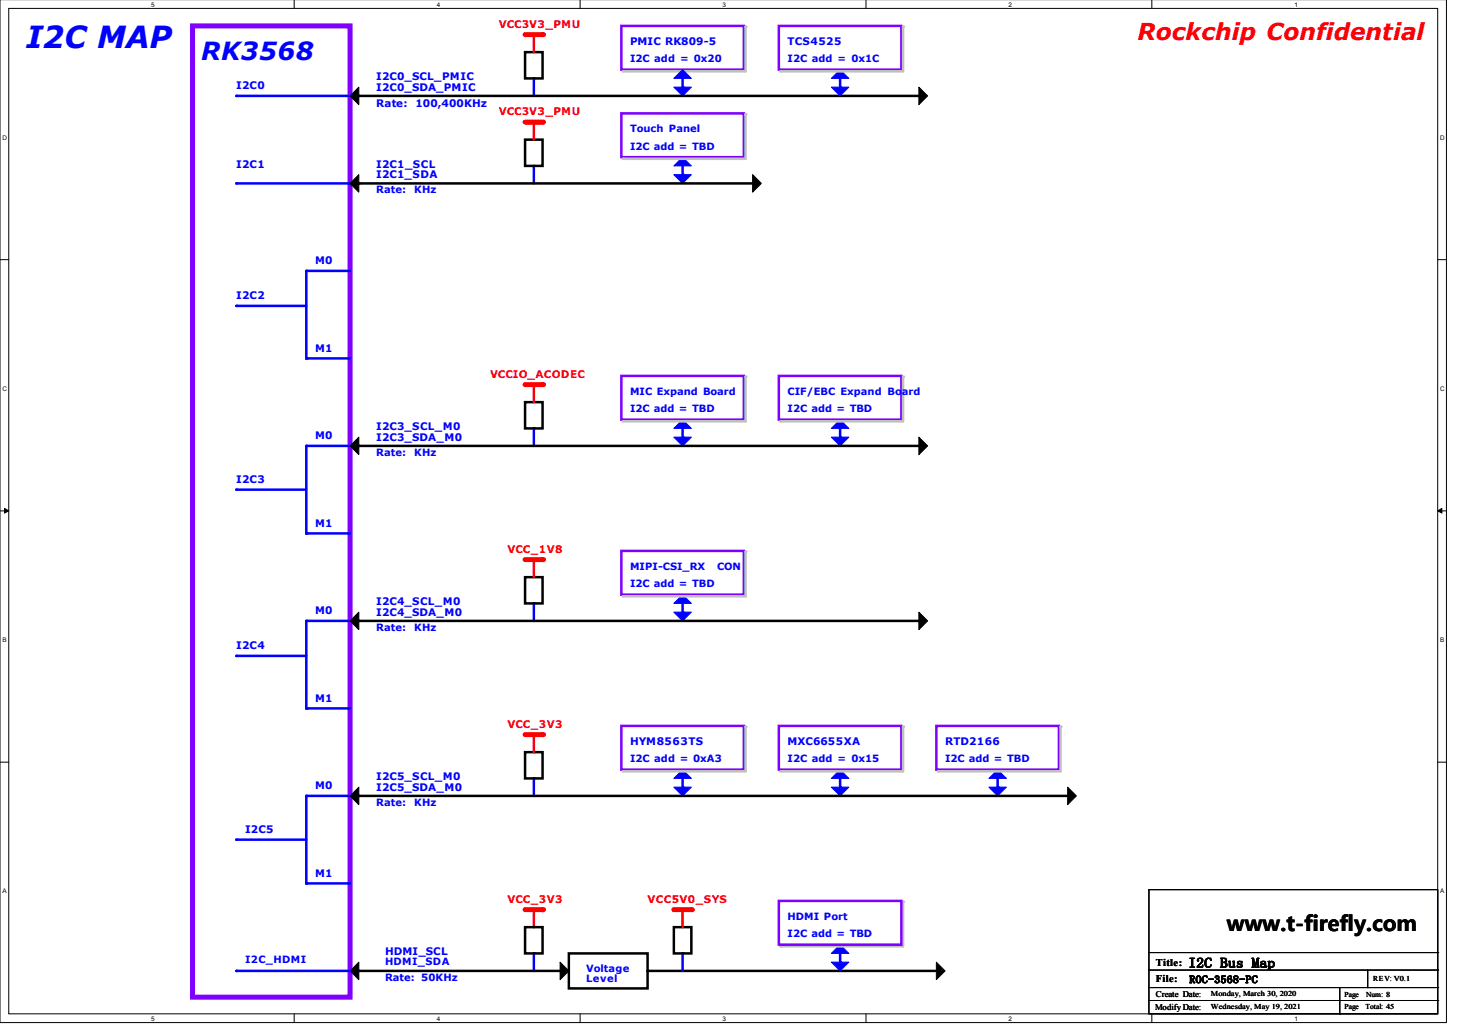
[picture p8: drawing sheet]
<svg xmlns="http://www.w3.org/2000/svg" width="297mm" height="210mm" viewBox="0 0 297 210" stroke-linecap="round" stroke-linejoin="round" font-family="sans-serif">
<path d="M0 -.1v207.9h293.9v-207.9M1.8 1.7h290.3v204.3h-290.3z" fill="none" stroke="#000" stroke-width=".2"/>
<g fill="#fff">
<path d="M30.7 .2h.6v1.3h-.6z"/>
<path d="M30.7 206.3h.6v1.3h-.6z"/>
</g>
<path d="M59.8 -.1v1.8M59.8 206v1.8" fill="none" stroke="#000" stroke-width=".2"/>
<g fill="#fff">
<path d="M88.7 .2h.6v1.3h-.6z"/>
<path d="M88.7 206.3h.6v1.3h-.6z"/>
</g>
<path d="M117.9 -.1v1.8M117.9 206v1.8" fill="none" stroke="#000" stroke-width=".2"/>
<g fill="#fff">
<path d="M146.8 .2h.6v1.3h-.6z"/>
<path d="M146.8 206.3h.6v1.3h-.6z"/>
</g>
<path d="M175.9 -.1v1.8M175.9 206v1.8" fill="none" stroke="#000" stroke-width=".2"/>
<g fill="#fff">
<path d="M204.9 .2h.6v1.3h-.6z"/>
<path d="M204.9 206.3h.6v1.3h-.6z"/>
</g>
<path d="M234 -.1v1.8M234 206v1.8" fill="none" stroke="#000" stroke-width=".2"/>
<g fill="#fff">
<path d="M263 .2h.6v1.3h-.6z"/>
<path d="M263 206.3h.6v1.3h-.6z"/>
<path d="M.5 27.2h.9v1.3h-.9z"/>
<path d="M292.6 27.2h.9v1.3h-.9z"/>
<path d="M.5 78.2h.9v1.4h-.9z"/>
<path d="M292.6 78.2h.9v1.4h-.9z"/>
</g>
<path d="M0 52.8h1.8M292.1 52.8h1.8" fill="none" stroke="#000" stroke-width=".2"/>
<g fill="#fff">
<path d="M.5 129.3h.8v1.4h-.8z"/>
<path d="M292.6 129.3h.8v1.4h-.8z"/>
</g>
<path d="M0 103.8h1.8M292.1 103.8h1.8" fill="none" stroke="#000" stroke-width=".2"/>
<path d="M.9 103.3l.9 .5-.9 .4zM292.1 103.8l.8-.5v.9z" fill="#000" stroke="#000" stroke-width=".2"/>
<g fill="#fff">
<path d="M.5 180.4h.7v1.3h-.7z"/>
<path d="M292.6 180.4h.7v1.3h-.7z"/>
</g>
<path d="M0 154.9h1.8M292.1 154.9h1.8" fill="none" stroke="#000" stroke-width=".2"/>
<path d="M39.1 5.3h32v197.3h-32z" fill="none" stroke="#8000ff" stroke-width="1"/>
<path d="M48 19.5h23.1" fill="none" stroke="#00f" stroke-width=".51"/>
<circle cx="48" cy="19.5" r=".25" fill="#00f"/>
<path d="M48 37.3h23.1" fill="none" stroke="#00f" stroke-width=".51"/>
<circle cx="48" cy="37.3" r=".25" fill="#00f"/>
<path d="M62.2 72.8h8.9" fill="none" stroke="#00f" stroke-width=".51"/>
<circle cx="62.2" cy="72.8" r=".25" fill="#00f"/>
<path d="M62.2 55h8.9" fill="none" stroke="#00f" stroke-width=".51"/>
<circle cx="62.2" cy="55" r=".25" fill="#00f"/>
<path d="M48 62.2h14.2" fill="none" stroke="#00f" stroke-width=".51"/>
<circle cx="48" cy="62.2" r=".25" fill="#00f"/>
<path d="M62.2 55v17.8" fill="none" stroke="#00f" stroke-width=".51"/>
<circle cx="62.2" cy="72.8" r=".25" fill="#00f"/>
<path d="M62.2 161.7h8.9" fill="none" stroke="#00f" stroke-width=".51"/>
<circle cx="62.2" cy="161.7" r=".25" fill="#00f"/>
<path d="M62.2 161.7v17.8" fill="none" stroke="#00f" stroke-width=".51"/>
<circle cx="62.2" cy="179.5" r=".25" fill="#00f"/>
<path d="M48 170.6h14.2" fill="none" stroke="#00f" stroke-width=".51"/>
<circle cx="48" cy="170.6" r=".25" fill="#00f"/>
<path d="M62.2 143.9h8.9" fill="none" stroke="#00f" stroke-width=".51"/>
<circle cx="62.2" cy="143.9" r=".25" fill="#00f"/>
<path d="M62.2 126.2h8.9" fill="none" stroke="#00f" stroke-width=".51"/>
<circle cx="62.2" cy="126.2" r=".25" fill="#00f"/>
<path d="M62.2 126.2v17.7" fill="none" stroke="#00f" stroke-width=".51"/>
<circle cx="62.2" cy="143.9" r=".25" fill="#00f"/>
<path d="M48 133.3h14.2" fill="none" stroke="#00f" stroke-width=".51"/>
<circle cx="48" cy="133.3" r=".25" fill="#00f"/>
<path d="M62.2 108.4h8.9" fill="none" stroke="#00f" stroke-width=".51"/>
<circle cx="62.2" cy="108.4" r=".25" fill="#00f"/>
<path d="M62.2 90.6h8.9" fill="none" stroke="#00f" stroke-width=".51"/>
<circle cx="62.2" cy="90.6" r=".25" fill="#00f"/>
<path d="M62.2 90.6v17.8" fill="none" stroke="#00f" stroke-width=".51"/>
<circle cx="62.2" cy="108.4" r=".25" fill="#00f"/>
<path d="M48 99.5h14.2" fill="none" stroke="#00f" stroke-width=".51"/>
<circle cx="48" cy="99.5" r=".25" fill="#00f"/>
<path d="M126.2 5.3h24.9v8.9h-24.9z" fill="none" stroke="#8000ff" stroke-width=".51"/>
<path d="M151.5 5.4v9.1" fill="none" stroke="#c0c0c0" stroke-width=".51"/>
<circle cx="151.5" cy="5.4" r=".25" fill="#c0c0c0"/>
<path d="M126.6 14.5h24.9" fill="none" stroke="#c0c0c0" stroke-width=".51"/>
<circle cx="126.6" cy="14.5" r=".25" fill="#c0c0c0"/>
<path d="M136.9 15.9l1.8-1.7 1.8 1.7z" fill-rule="evenodd" fill="#00f" stroke="#00f" stroke-width=".2"/>
<path d="M138.7 15.9v1.8" fill="none" stroke="#00f" stroke-width=".51"/>
<circle cx="138.7" cy="17.7" r=".25" fill="#00f"/>
<path d="M136.9 17.7h3.6l-1.8 1.8z" fill-rule="evenodd" fill="#00f" stroke="#00f" stroke-width=".2"/>
<path d="M108.5 15.9v3.6" fill="none" stroke="#00f" stroke-width=".51"/>
<circle cx="108.5" cy="15.9" r=".25" fill="#00f"/>
<path d="M106.7 7h3.5" fill="none" stroke="#f00" stroke-width="1"/>
<circle cx="110.2" cy="7" r=".51" fill="#f00"/>
<path d="M106.7 10.6h3.5v5.3h-3.5z" fill="none" stroke="#000" stroke-width=".51"/>
<path d="M138.7 33.7v1.8" fill="none" stroke="#00f" stroke-width=".51"/>
<circle cx="138.7" cy="35.5" r=".25" fill="#00f"/>
<g fill="#00f" stroke="#00f" stroke-width=".2">
<path d="M136.9 35.5h3.6l-1.8 1.8z" fill-rule="evenodd"/>
<path d="M138.7 31.9l1.8 1.8h-3.6z" fill-rule="evenodd"/>
</g>
<path d="M108.5 33.7v3.6" fill="none" stroke="#00f" stroke-width=".51"/>
<circle cx="108.5" cy="33.7" r=".25" fill="#00f"/>
<path d="M106.7 24.8h3.5" fill="none" stroke="#f00" stroke-width="1"/>
<circle cx="110.2" cy="24.8" r=".51" fill="#f00"/>
<path d="M106.7 28.4h3.5v5.3h-3.5z" fill="none" stroke="#000" stroke-width=".51"/>
<path d="M108.5 87.1v3.5" fill="none" stroke="#00f" stroke-width=".51"/>
<circle cx="108.5" cy="87.1" r=".25" fill="#00f"/>
<path d="M106.7 78.2h3.5" fill="none" stroke="#f00" stroke-width="1"/>
<circle cx="110.2" cy="78.2" r=".51" fill="#f00"/>
<path d="M106.7 81.7h3.5v5.4h-3.5z" fill="none" stroke="#000" stroke-width=".51"/>
<path d="M108.5 122.6v3.6" fill="none" stroke="#00f" stroke-width=".51"/>
<circle cx="108.5" cy="122.6" r=".25" fill="#00f"/>
<path d="M106.7 113.7h3.5" fill="none" stroke="#f00" stroke-width="1"/>
<circle cx="110.2" cy="113.7" r=".51" fill="#f00"/>
<path d="M106.7 117.3h3.5v5.3h-3.5z" fill="none" stroke="#000" stroke-width=".51"/>
<path d="M108.5 158.2v3.5" fill="none" stroke="#00f" stroke-width=".51"/>
<circle cx="108.5" cy="158.2" r=".25" fill="#00f"/>
<path d="M106.7 149.3h3.5" fill="none" stroke="#f00" stroke-width="1"/>
<circle cx="110.2" cy="149.3" r=".51" fill="#f00"/>
<path d="M106.7 152.8h3.5v5.4h-3.5z" fill="none" stroke="#000" stroke-width=".51"/>
<path d="M126.2 23h24.9v8.9h-24.9z" fill="none" stroke="#8000ff" stroke-width=".51"/>
<path d="M151.5 23.2v9.1" fill="none" stroke="#c0c0c0" stroke-width=".51"/>
<circle cx="151.5" cy="23.2" r=".25" fill="#c0c0c0"/>
<path d="M126.6 32.3h24.9" fill="none" stroke="#c0c0c0" stroke-width=".51"/>
<circle cx="126.6" cy="32.3" r=".25" fill="#c0c0c0"/>
<path d="M190.2 195.5l1.8 1.8-1.8 1.8z" fill-rule="evenodd" fill="#000" stroke="#000" stroke-width=".2"/>
<path d="M131.6 197.3h58.6" fill="none" stroke="#000" stroke-width=".51"/>
<circle cx="131.6" cy="197.3" r=".25" fill="#000"/>
<path d="M108.5 193.7v3.6" fill="none" stroke="#00f" stroke-width=".51"/>
<circle cx="108.5" cy="193.7" r=".25" fill="#00f"/>
<path d="M108.5 184.8v3.6" fill="none" stroke="#f00" stroke-width=".51"/>
<circle cx="108.5" cy="184.8" r=".25" fill="#f00"/>
<path d="M106.7 184.8h3.5" fill="none" stroke="#f00" stroke-width="1"/>
<circle cx="110.2" cy="184.8" r=".51" fill="#f00"/>
<path d="M106.7 188.4h3.5v5.3h-3.5z" fill="none" stroke="#000" stroke-width=".51"/>
<path d="M72.9 195.5v3.6l-1.8-1.8z" fill-rule="evenodd" fill="#000" stroke="#000" stroke-width=".2"/>
<path d="M48 197.3h23.1" fill="none" stroke="#00f" stroke-width=".51"/>
<circle cx="48" cy="197.3" r=".25" fill="#00f"/>
<path d="M62.2 179.5h8.9" fill="none" stroke="#00f" stroke-width=".51"/>
<circle cx="62.2" cy="179.5" r=".25" fill="#00f"/>
<g fill="#000" stroke="#000" stroke-width=".2">
<path d="M71.1 19.5l1.8-1.8v3.6z" fill-rule="evenodd"/>
<path d="M72.9 35.5v3.5l-1.8-1.7z" fill-rule="evenodd"/>
</g>
<path d="M72.9 197.3h42.7M115.6 193.7h16v7.1h-16z" fill="none" stroke="#000" stroke-width=".51"/>
<circle cx="72.9" cy="197.3" r=".25" fill="#000"/>
<path d="M138.7 193.7v3.6" fill="none" stroke="#00f" stroke-width=".51"/>
<circle cx="138.7" cy="193.7" r=".25" fill="#00f"/>
<path d="M136.9 184.8h3.6" fill="none" stroke="#f00" stroke-width="1"/>
<circle cx="140.5" cy="184.8" r=".51" fill="#f00"/>
<path d="M136.9 188.4h3.6v5.3h-3.6z" fill="none" stroke="#000" stroke-width=".51"/>
<path d="M138.7 87.1v1.7" fill="none" stroke="#00f" stroke-width=".51"/>
<circle cx="138.7" cy="88.8" r=".25" fill="#00f"/>
<g fill="#00f" stroke="#00f" stroke-width=".2">
<path d="M136.9 88.8h3.6l-1.8 1.8z" fill-rule="evenodd"/>
<path d="M136.9 87.1l1.8-1.8 1.8 1.8z" fill-rule="evenodd"/>
</g>
<path d="M126.2 76.4h24.9v8.9h-24.9z" fill="none" stroke="#8000ff" stroke-width=".51"/>
<path d="M151.5 76.6v9" fill="none" stroke="#c0c0c0" stroke-width=".51"/>
<circle cx="151.5" cy="76.6" r=".25" fill="#c0c0c0"/>
<path d="M126.6 85.6h24.9" fill="none" stroke="#c0c0c0" stroke-width=".51"/>
<circle cx="126.6" cy="85.6" r=".25" fill="#c0c0c0"/>
<path d="M170.7 87.1v1.7" fill="none" stroke="#00f" stroke-width=".51"/>
<circle cx="170.7" cy="88.8" r=".25" fill="#00f"/>
<g fill="#00f" stroke="#00f" stroke-width=".2">
<path d="M170.7 85.3l1.8 1.8h-3.6z" fill-rule="evenodd"/>
<path d="M168.9 88.8h3.6l-1.8 1.8z" fill-rule="evenodd"/>
</g>
<path d="M158.2 76.4h24.9v8.9h-24.9z" fill="none" stroke="#8000ff" stroke-width=".51"/>
<path d="M183.5 76.6v9" fill="none" stroke="#c0c0c0" stroke-width=".51"/>
<circle cx="183.5" cy="76.6" r=".25" fill="#c0c0c0"/>
<path d="M158.6 85.6h24.9" fill="none" stroke="#c0c0c0" stroke-width=".51"/>
<circle cx="158.6" cy="85.6" r=".25" fill="#c0c0c0"/>
<path d="M138.7 122.6v1.8" fill="none" stroke="#00f" stroke-width=".51"/>
<circle cx="138.7" cy="124.4" r=".25" fill="#00f"/>
<g fill="#00f" stroke="#00f" stroke-width=".2">
<path d="M136.9 124.4h3.6l-1.8 1.8z" fill-rule="evenodd"/>
<path d="M136.9 122.6l1.8-1.8 1.8 1.8z" fill-rule="evenodd"/>
</g>
<path d="M126.2 111.9h24.9v8.9h-24.9z" fill="none" stroke="#8000ff" stroke-width=".51"/>
<path d="M151.5 112.1v9.1" fill="none" stroke="#c0c0c0" stroke-width=".51"/>
<circle cx="151.5" cy="112.1" r=".25" fill="#c0c0c0"/>
<path d="M126.6 121.2h24.9" fill="none" stroke="#c0c0c0" stroke-width=".51"/>
<circle cx="126.6" cy="121.2" r=".25" fill="#c0c0c0"/>
<path d="M138.7 158.2v1.7" fill="none" stroke="#00f" stroke-width=".51"/>
<circle cx="138.7" cy="159.9" r=".25" fill="#00f"/>
<g fill="#00f" stroke="#00f" stroke-width=".2">
<path d="M136.9 159.9h3.6l-1.8 1.8z" fill-rule="evenodd"/>
<path d="M136.9 158.2l1.8-1.8 1.8 1.8z" fill-rule="evenodd"/>
</g>
<path d="M126.2 147.5h24.9v8.9h-24.9z" fill="none" stroke="#8000ff" stroke-width=".51"/>
<path d="M151.5 147.7v9" fill="none" stroke="#c0c0c0" stroke-width=".51"/>
<circle cx="151.5" cy="147.7" r=".25" fill="#c0c0c0"/>
<path d="M126.6 156.7h24.9" fill="none" stroke="#c0c0c0" stroke-width=".51"/>
<circle cx="126.6" cy="156.7" r=".25" fill="#c0c0c0"/>
<path d="M170.7 158.2v1.7" fill="none" stroke="#00f" stroke-width=".51"/>
<circle cx="170.7" cy="159.9" r=".25" fill="#00f"/>
<g fill="#00f" stroke="#00f" stroke-width=".2">
<path d="M168.9 158.2l1.8-1.8 1.8 1.8z" fill-rule="evenodd"/>
<path d="M168.9 159.9h3.6l-1.8 1.8z" fill-rule="evenodd"/>
</g>
<path d="M158.2 147.5h24.9v8.9h-24.9z" fill="none" stroke="#8000ff" stroke-width=".51"/>
<path d="M183.5 147.7v9" fill="none" stroke="#c0c0c0" stroke-width=".51"/>
<circle cx="183.5" cy="147.7" r=".25" fill="#c0c0c0"/>
<path d="M158.6 156.7h24.9" fill="none" stroke="#c0c0c0" stroke-width=".51"/>
<circle cx="158.6" cy="156.7" r=".25" fill="#c0c0c0"/>
<path d="M202.7 158.2v1.7" fill="none" stroke="#00f" stroke-width=".51"/>
<circle cx="202.7" cy="159.9" r=".25" fill="#00f"/>
<g fill="#00f" stroke="#00f" stroke-width=".2">
<path d="M202.7 156.4l1.8 1.8h-3.6z" fill-rule="evenodd"/>
<path d="M200.9 159.9h3.6l-1.8 1.8z" fill-rule="evenodd"/>
</g>
<path d="M190.2 147.5h24.9v8.9h-24.9z" fill="none" stroke="#8000ff" stroke-width=".51"/>
<path d="M215.5 147.7v9" fill="none" stroke="#c0c0c0" stroke-width=".51"/>
<circle cx="215.5" cy="147.7" r=".25" fill="#c0c0c0"/>
<path d="M190.6 156.7h24.9" fill="none" stroke="#c0c0c0" stroke-width=".51"/>
<circle cx="190.6" cy="156.7" r=".25" fill="#c0c0c0"/>
<path d="M170.7 193.7v1.8" fill="none" stroke="#00f" stroke-width=".51"/>
<circle cx="170.7" cy="195.5" r=".25" fill="#00f"/>
<path d="M168.9 193.7l1.8-1.7 1.8 1.7z" fill-rule="evenodd" fill="#00f" stroke="#00f" stroke-width=".2"/>
<path d="M183.5 183.2v9.1" fill="none" stroke="#c0c0c0" stroke-width=".51"/>
<circle cx="183.5" cy="183.2" r=".25" fill="#c0c0c0"/>
<path d="M158.6 192.3h24.9" fill="none" stroke="#c0c0c0" stroke-width=".51"/>
<circle cx="158.6" cy="192.3" r=".25" fill="#c0c0c0"/>
<path d="M158.2 183.1h24.9v8.9h-24.9z" fill="none" stroke="#8000ff" stroke-width=".51"/>
<path d="M168.9 195.5h3.6l-1.8 1.8z" fill-rule="evenodd" fill="#00f" stroke="#00f" stroke-width=".2"/>
<path d="M138.7 184.8v3.6" fill="none" stroke="#f00" stroke-width=".51"/>
<circle cx="138.7" cy="184.8" r=".25" fill="#f00"/>
<path d="M108.5 149.3v3.5" fill="none" stroke="#f00" stroke-width=".51"/>
<circle cx="108.5" cy="149.3" r=".25" fill="#f00"/>
<path d="M108.5 113.7v3.6" fill="none" stroke="#f00" stroke-width=".51"/>
<circle cx="108.5" cy="113.7" r=".25" fill="#f00"/>
<path d="M108.5 78.2v3.5" fill="none" stroke="#f00" stroke-width=".51"/>
<circle cx="108.5" cy="78.2" r=".25" fill="#f00"/>
<path d="M108.5 24.8v3.6" fill="none" stroke="#f00" stroke-width=".51"/>
<circle cx="108.5" cy="24.8" r=".25" fill="#f00"/>
<path d="M108.5 7v3.6" fill="none" stroke="#f00" stroke-width=".51"/>
<circle cx="108.5" cy="7" r=".25" fill="#f00"/>
<g fill="#000" stroke="#000" stroke-width=".2">
<path d="M186.7 17.7l1.8 1.8-1.8 1.8z" fill-rule="evenodd"/>
<path d="M152.9 35.5l1.8 1.8-1.8 1.7z" fill-rule="evenodd"/>
<path d="M72.9 88.8v3.6l-1.8-1.8z" fill-rule="evenodd"/>
<path d="M186.7 88.8l1.8 1.8-1.8 1.8z" fill-rule="evenodd"/>
<path d="M71.1 126.2l1.8-1.8v3.5z" fill-rule="evenodd"/>
<path d="M186.7 124.4l1.8 1.8-1.8 1.7z" fill-rule="evenodd"/>
<path d="M72.9 159.9v3.6l-1.8-1.8z" fill-rule="evenodd"/>
<path d="M216.9 159.9l1.8 1.8-1.8 1.8z" fill-rule="evenodd"/>
<path d="M113.8 195.5l1.8 1.8-1.8 1.8z" fill-rule="evenodd"/>
</g>
<path d="M72.9 19.5h113.8M72.9 37.3h80M72.9 90.6h113.8M72.9 126.2h113.8M72.9 161.7h144" fill="none" stroke="#000" stroke-width=".51"/>
<g fill="#000">
<circle cx="72.9" cy="19.5" r=".25"/>
<circle cx="72.9" cy="37.3" r=".25"/>
<circle cx="72.9" cy="90.6" r=".25"/>
<circle cx="72.9" cy="126.2" r=".25"/>
<circle cx="72.9" cy="161.7" r=".25"/>
</g>
<path d="M170.7 15.9v1.8" fill="none" stroke="#00f" stroke-width=".51"/>
<circle cx="170.7" cy="17.7" r=".25" fill="#00f"/>
<g fill="#00f" stroke="#00f" stroke-width=".2">
<path d="M168.9 15.9l1.8-1.7 1.8 1.7z" fill-rule="evenodd"/>
<path d="M168.9 17.7h3.6l-1.8 1.8z" fill-rule="evenodd"/>
</g>
<path d="M158.2 5.3h24.9v8.9h-24.9z" fill="none" stroke="#8000ff" stroke-width=".51"/>
<path d="M183.5 5.4v9.1" fill="none" stroke="#c0c0c0" stroke-width=".51"/>
<circle cx="183.5" cy="5.4" r=".25" fill="#c0c0c0"/>
<path d="M158.6 14.5h24.9" fill="none" stroke="#c0c0c0" stroke-width=".51"/>
<circle cx="158.6" cy="14.5" r=".25" fill="#c0c0c0"/>
<g fill="none" stroke="#000" stroke-width=".2">
<path d="M233.4 180.8h58.7v25.2h-58.7zM233.4 193.6h58.7M233.4 197.1h58.7M277.9 197.1v3.6M292.1 193.6h.1M292.1 197.1h.1M233.4 200.7h58.7M233.4 203.3h58.7M272.2 206h.1M272.2 200.7v5.3M277.9 200.7h.1M292.1 200.7h.1"/>
<path d="M292.1 203.3h.1"/>
</g>
<text font-size="6.2" fill="#00f" x="5.3" y="9.7">I2C MAP</text>
<text font-size="5.1" fill="#00f" x="40.9" y="12.2">RK3568</text>
<text font-size="4.7" fill="#f00" x="231.1" y="8.2">Rockchip Confidential</text>
<text font-size="4.2" x="249.3" y="189.2">www.t-firefly.com</text>
<text font-size="2.8" x="241.5" y="196.6">I2C Bus Map</text>
<g font-size="2.1" fill="#f00">
<text x="101.3" y="5.7">VCC3V3_PMU</text>
<text x="101.3" y="23.5">VCC3V3_PMU</text>
<text x="99.6" y="76.8">VCCIO_ACODEC</text>
<text x="103.1" y="112.4">VCC_1V8</text>
<text x="103.1" y="147.9">VCC_3V3</text>
<text x="103.1" y="183.5">VCC_3V3</text>
<text x="131.6" y="183.5">VCC5V0_SYS</text>
</g>
<g font-size="2.1" fill="#00f">
<text x="128" y="9.2">PMIC RK809-5</text>
<text x="160" y="9.2">TCS4525</text>
<text x="76.5" y="16.4">I2C0_SCL_PMIC</text>
<text x="48" y="18.1">I2C0</text>
<text x="76.5" y="18.5">I2C0_SDA_PMIC</text>
<text x="76.5" y="21.7">Rate:</text>
<text x="84.4" y="21.7">100,400KHz</text>
<text x="48" y="34.1">I2C1</text>
<text x="76.5" y="34.1">I2C1_SCL</text>
<text x="76.5" y="36.3">I2C1_SDA</text>
<text x="64" y="53.7">M0</text>
<text x="48" y="60.8">I2C2</text>
<text x="64" y="71.5">M1</text>
<text x="64" y="89.3">M0</text>
<text x="76.5" y="87.5">I2C3_SCL_M0</text>
<text x="76.5" y="89.6">I2C3_SDA_M0</text>
<text x="48" y="98.1">I2C3</text>
<text x="64" y="107">M1</text>
<text x="64" y="124.8">M0</text>
<text x="76.5" y="123">I2C4_SCL_M0</text>
<text x="76.5" y="125.2">I2C4_SDA_M0</text>
<text x="48" y="131.9">I2C4</text>
<text x="64" y="142.6">M1</text>
<text x="128" y="151.5">HYM8563TS</text>
<text x="160" y="151.5">MXC6655XA</text>
<text x="192" y="151.5">RTD2166</text>
<text x="64" y="160.4">M0</text>
<text x="76.5" y="158.6">I2C5_SCL_M0</text>
<text x="76.5" y="160.7">I2C5_SDA_M0</text>
<text x="49.8" y="169.3">I2C5</text>
<text x="64" y="178.2">M1</text>
<text x="78.2" y="194.2">HDMI_SCL</text>
</g>
<g font-size="2.1">
<text x="234.9" y="196.3">Title:</text>
<text x="234.9" y="199.5">File:</text>
<text x="241.6" y="199.7">ROC-3568-PC</text>
</g>
<g font-size="2" fill="#00f">
<text x="128" y="12.6">I2C add = 0x20</text>
<text x="160" y="12.6">I2C add = 0x1C</text>
<text x="128" y="26.9">Touch Panel</text>
<text x="128" y="30.4">I2C add = TBD</text>
<text x="76.5" y="39.3">Rate:</text>
<text x="84.2" y="39.3">KHz</text>
<text x="128" y="80.2">MIC Expand Board</text>
<text x="128" y="83.7">I2C add = TBD</text>
<text x="160" y="80.2">CIF/EBC Expand Board</text>
<text x="160" y="83.7">I2C add = TBD</text>
<text x="76.5" y="92.6">Rate:</text>
<text x="84.2" y="92.6">KHz</text>
<text x="128" y="115.8">MIPI-CSI_RX</text>
<text x="128" y="119.3">I2C add = TBD</text>
<text x="145.7" y="115.8">CON</text>
<text x="76.5" y="128.2">Rate:</text>
<text x="84.2" y="128.2">KHz</text>
<text x="128" y="154.9">I2C add = 0xA3</text>
<text x="160" y="154.9">I2C add = 0x15</text>
<text x="192" y="154.9">I2C add = TBD</text>
<text x="76.5" y="163.8">Rate:</text>
<text x="84.2" y="163.8">KHz</text>
<text x="160" y="186.9">HDMI Port</text>
<text x="160" y="190.4">I2C add = TBD</text>
<text x="49.8" y="195.8">I2C_HDMI</text>
<text x="78.2" y="196.1">HDMI_SDA</text>
<text x="119.1" y="197.5">Voltage</text>
<text x="78.2" y="199.3">Rate: 50KHz</text>
<text x="119.1" y="199.6">Level</text>
</g>
<g font-size="1.8">
<text x="234.9" y="202.5">Create Date:</text>
<text x="234.7" y="205.2">Modify Date:</text>
</g>
<g font-size="1.5">
<text x="246" y="202.4">Monday, March 30, 2020</text>
<text x="273.1" y="202.5">Page</text>
<text x="277.5" y="202.5">Num: 8</text>
<text x="279" y="199.3">REV: V0.1</text>
<text x="246" y="205.1">Wednesday, May 19, 2021</text>
<text x="273.1" y="205.1">Page</text>
<text x="277.5" y="205.1">Total: 45</text>
</g>
<g font-size="1.3">
<text x="30.7" y="1.4">5</text>
<text x="88.7" y="1.4">4</text>
<text x="146.8" y="1.4">3</text>
<text x="204.9" y="1.4">2</text>
<text x="263" y="1.4">1</text>
<text x=".5" y="28.4">D</text>
<text x="292.6" y="28.4">D</text>
<text x=".5" y="79.4">C</text>
<text x="292.6" y="79.4">C</text>
<text x=".5" y="130.5">B</text>
<text x="292.6" y="130.5">B</text>
<text x=".5" y="181.5">A</text>
<text x="292.6" y="181.5">A</text>
<text x="30.7" y="207.4">5</text>
<text x="88.7" y="207.4">4</text>
<text x="146.8" y="207.4">3</text>
<text x="204.9" y="207.4">2</text>
<text x="263" y="207.4">1</text>
</g>
</svg>
